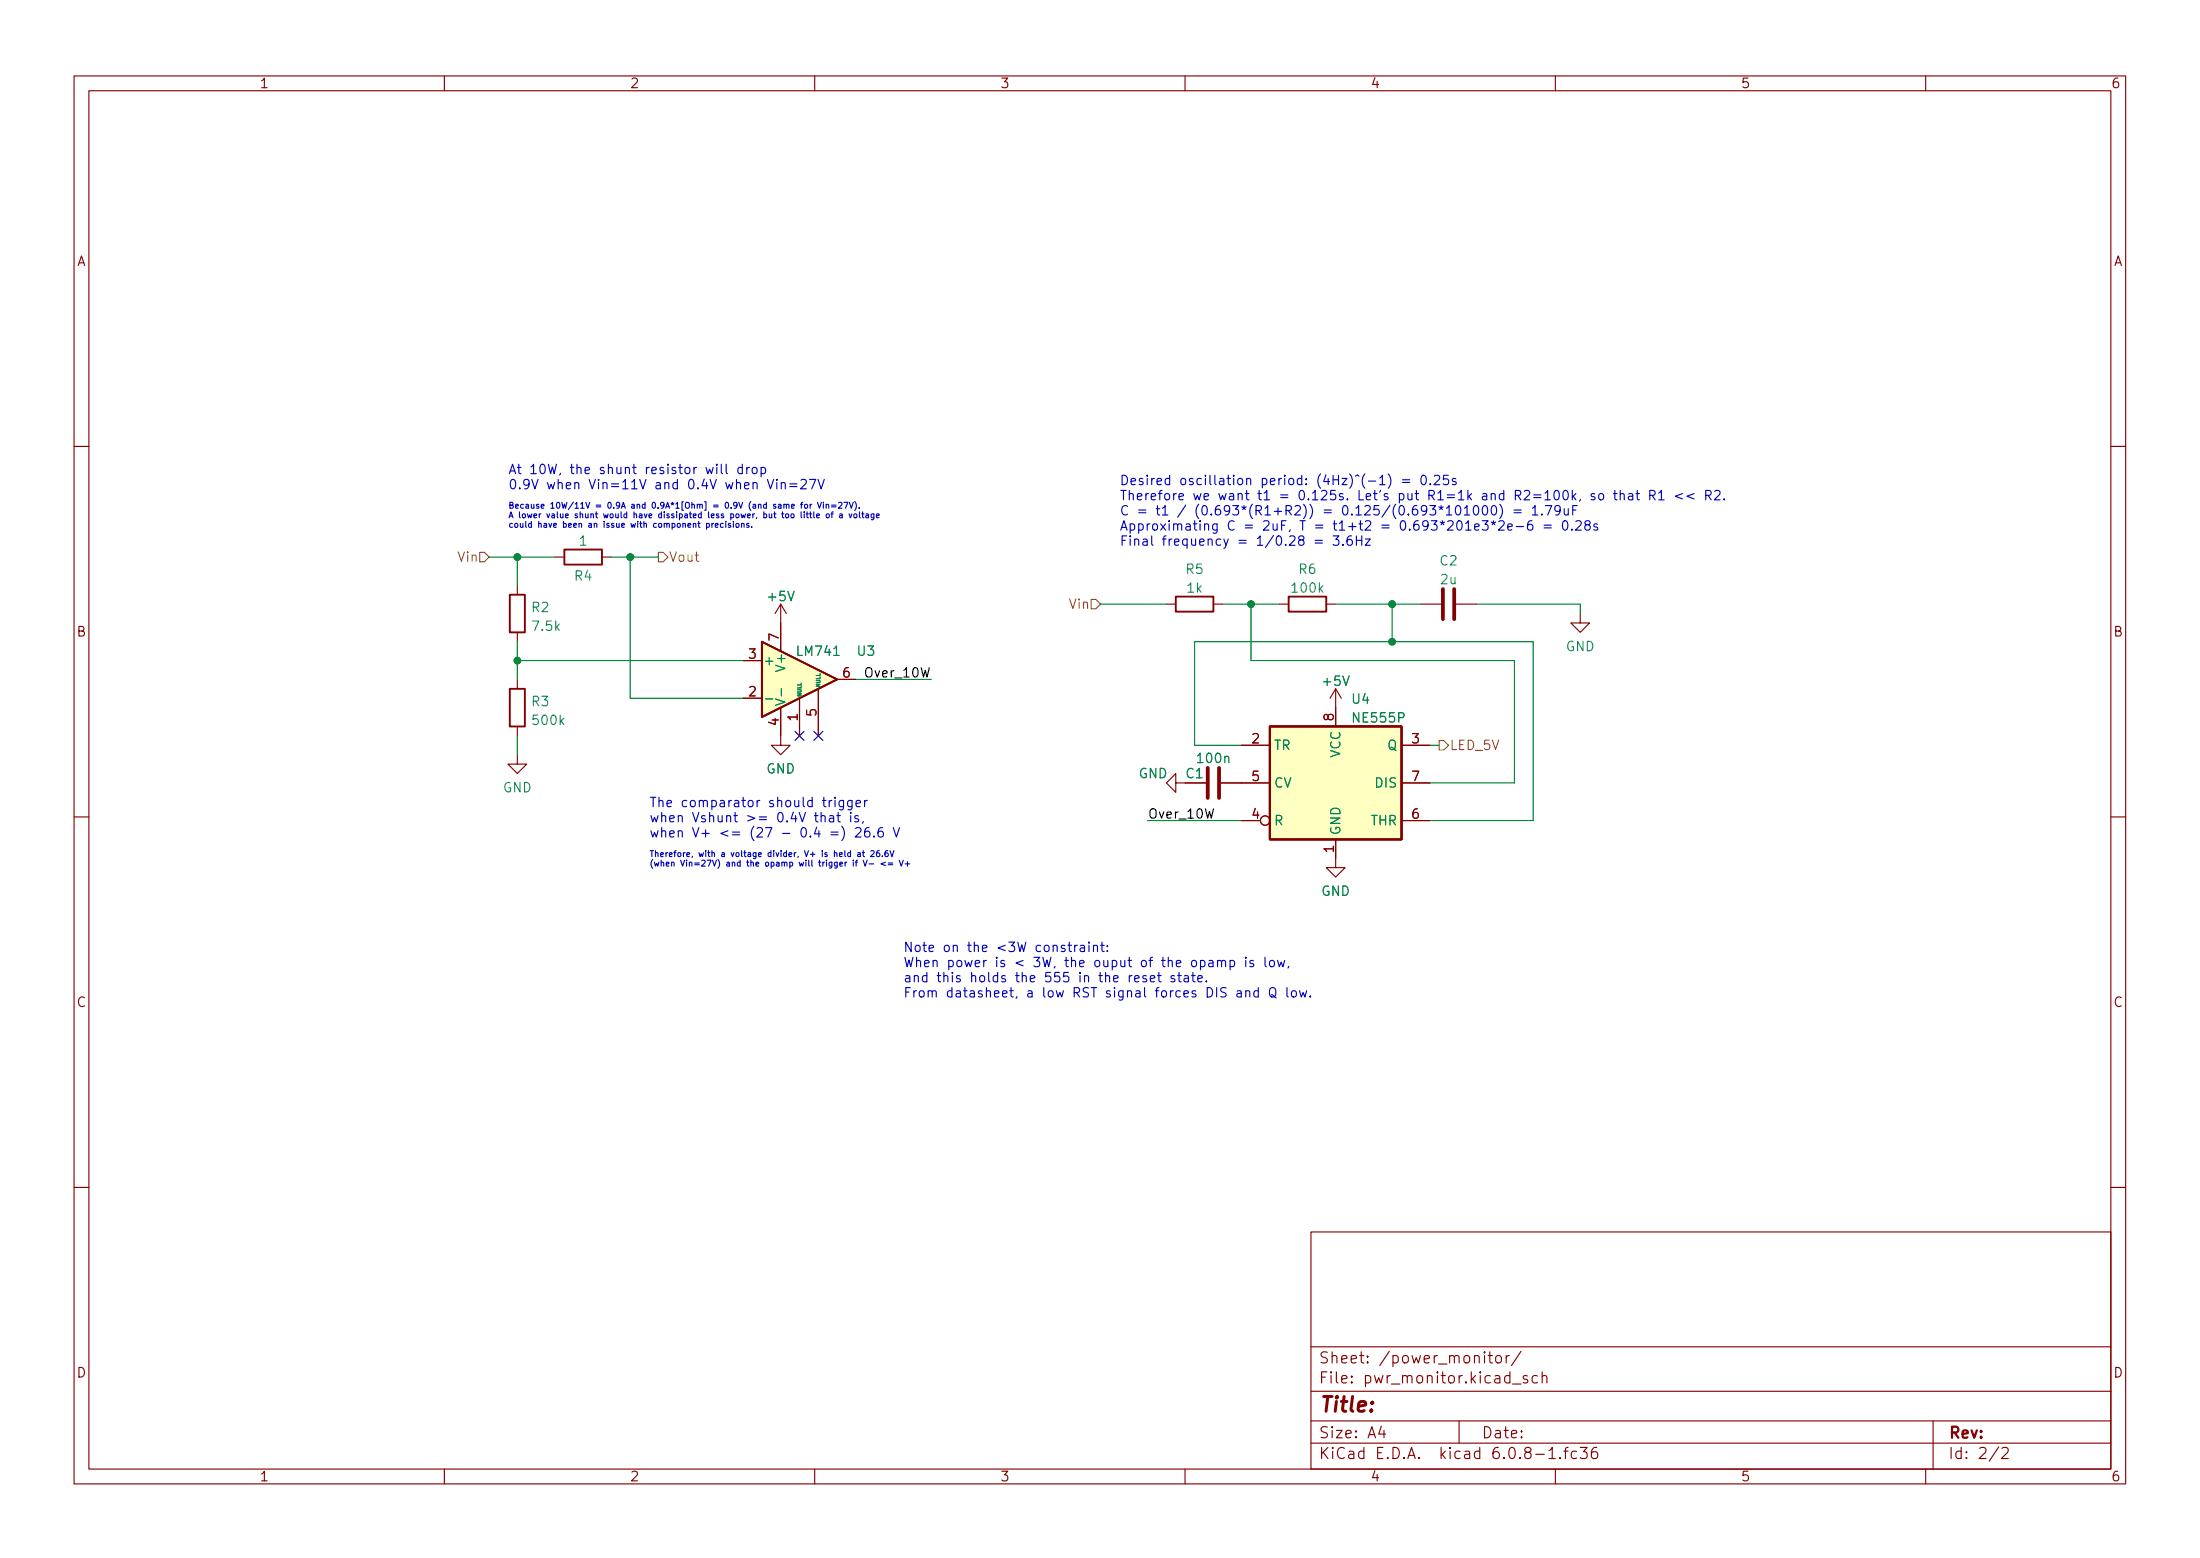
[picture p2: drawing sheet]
<svg xmlns="http://www.w3.org/2000/svg" width="297mm" height="210mm" viewBox="0 0 297 210" stroke-linecap="round" stroke-linejoin="round" font-family="sans-serif">
<g fill="none" stroke="#840000" stroke-width=".15">
<path d="M10 10.2h277v190.1h-277zM12 12.2h273v186.1h-273zM60 10.2v2M110 10.2v2M160 10.2v2M210 10.2v2M260 10.2v2M10 60.2h2M69.8 79v1.3M74.9 75.2h1.3M81.3 75.2h1.2M285 60.2h2"/>
<path d="M69.8 85.3v1.3M69.8 91.7v1.3M69.8 98v1.3M100.3 94.2h2.6M100.3 89.1h2.6M105.4 95.5v5.1h1.3l-1.3 1.2-1.3-1.2h1.3M105.4 81.5l-.8 1.3M105.4 81.5v6.4M105.4 81.5l.8 1.3M107.9 94.2v5.1M110.5 93v6.3M113 91.7h2.6"/>
<path d="M157.5 81.5h1.2M163.8 81.5h1.3M172.7 81.5h1.3M179.1 81.5h1.2M180.3 93l-.7 1.2M180.3 93v5M180.3 93l.8 1.2M191.8 81.5h2.8M196.6 81.5h2.8M213.4 82.8v1.3h1.2l-1.2 1.2-1.3-1.2h1.3M10 110.2h2M69.8 101.8v1.3h1.3l-1.3 1.3-1.2-1.3h1.2"/>
<path d="M158.7 105.7v-1.3l-1.2 1.3 1.2 1.2v-1.2h4.1M164.8 105.7h6.6M167.6 100.6h3.8M167.6 110.7h2.6M180.3 113.3v3.8h1.3l-1.3 1.3-1.2-1.3h1.2M189.2 100.6h3.8M189.2 110.7h3.8M189.2 105.7h3.8M285 110.2h2M10 160.2h2M177 166.3h108v32h-108zM285 160.2h2"/>
<path d="M60 198.3v2M110 198.3v2M160 198.3v2M177 194.8h108M177 191.8h108M177 187.8h108M177 181.8h108M186.5 192.5l-.4 1h1M186.9 193v1M197 191.8v3M200.4 182.4v.1v.1l.1-.1-.1-.1v.2M200.4 182.9v1"/>
<path d="M200.9 182.9h.6M201.1 182.4v1.3l.1 .2h.3M202 183.1a.41 .41 0 0 1 .4-.2 .41 .41 0 0 1 .3 .3v.4a.41 .41 0 0 1-.4 .3 .41 .41 0 0 1-.4-.3zM203.4 182.9v1M203.8 182.9l-.3 .1-.1 .2M204.2 186.8h1.2M205.4 182.4l-1.3 1.9M206.2 185.7l-.3-.1-.3 .2 .1 .3 .5 .1 .1 .1-.1 .3h-.1h-.5M207.6 185.7l-.5-.1-.2 .3v.4l.1 .3h.1h.5M208.2 185.8a.37 .37 0 0 1 .7 0v.8M208.2 185.1v1.5M209.1 195.8l.5-.5v1.5"/>
<path d="M209.1 196.8h.9M210 198.3v2M210.6 196.7l.1 .1h-.1v-.1v.1M211.1 195.8h.6M211.7 195.3l-.3 .1v.1v1.3M212.9 195.9l-.5-.1-.3 .3v.4l.2 .3h.1h.5M213.4 195.3h.9l-.5 .6a.41 .41 0 0 1 .5 .3v.3l-.2 .3h-.5l-.2-.1M215.6 195.3a.59 .59 0 0 0-.7 .7v.5l.1 .3h.4l.2-.1 .1-.5-.1-.2-.5-.1-.2 .3M260 198.3v2M261 191.8v6.5M269.9 195.3l-1.3 1.9M270.3 195.5l.2-.2 .5 .1a.41 .41 0 0 1 .1 .6l-.9 .8h1"/>
<circle cx="170.8" cy="110.7" r=".63"/>
</g>
<path d="M76.2 74.2h5.1v2h-5.1zM68.8 80.3h2.1v5h-2.1zM68.8 93h2.1v5h-2.1zM102.9 86.6l10.1 5.1-10.1 5.1zM158.7 80.5h5.1v2h-5.1zM171.4 98h17.8v15.3h-17.8zM174 80.5h5.1v2h-5.1z" fill="none" stroke="#840000" stroke-width=".25"/>
<g fill="#ffffc2" stroke="#ffffc2" stroke-width=".14">
<path d="M102.9 86.6l10.1 5.1-10.1 5.1z"/>
<path d="M171.4 98h17.8v15.3h-17.8z"/>
</g>
<path d="M103.4 94.3h.9M105.5 92.9v1" fill="none" stroke="#008484" stroke-width=".15"/>
<path d="M194.8 79.5v4.1M196.3 79.5v4.1M163.1 103.6v4.1M164.6 103.6v4.1" fill="none" stroke="#840000" stroke-width=".51"/>
<path d="M64.8 74.5h.6l.6 .7-.6 .6h-.6zM88.9 74.5h.6l.7 .7-.7 .6h-.6zM147.3 80.9h.7l.6 .6-.6 .7h-.7zM194.3 99.9h.6l.7 .7-.7 .6h-.6z" fill="none" stroke="#848400" stroke-width=".15"/>
<g fill="none" stroke="#0000c2" stroke-width=".15">
<path d="M95.4 70.7l.2-.1 .2 .2-.1 .3h-.3M95.4 70.6v.8M96.1 70.6v.6M96.4 70.6l-.3 .2M96.6 70.9l.4-.1-.1-.1-.2-.1-.1 .1v.4h.3M96.8 62.7v.1M96.8 63.1v.8M97.4 62.7v1l.2 .2M97.6 70.7l-.2-.1-.1 .2v.3h.3M98 70.6v.6M98 62.7v1l.2 .2M98.6 70.7l-.2-.1-.1 .1 .1 .2h.2v.2h-.3"/>
<path d="M99 70.6v.6M99.4 70.7l.1-.1 .2 .1v.4h-.3zM100.1 70.7h.3l.1 .5M100.1 70.6v.6M100.2 63.1h-.3l-.3 .2v.4l.1 .2h.5M100.2 62.7v1.2M100.8 63.1v.8M101.1 70.7l-.2-.1-.1 .1v.2h.3v.2h-.3M101.2 63.1h-.2l-.2 .2M101.5 71.1v.1M101.7 63.1h.3l.2 .2v.4l-.2 .2h-.3l-.1-.2v-.4zM102.8 63.1h.3l.3 .2v.4l-.2 .2h-.4"/>
<path d="M102.8 63.1v1.2M103.6 64.7l.4 1.3 .5-1.3M104.9 64.7v.1M104.9 65.1v.9M105.5 65.2l.2-.1 .3 .1v.8M105.5 65.1v.9M106.2 68.2l.1-.1h.2v.5M106.6 65.3h1M106.6 65.7h1M106.9 68.3l.3-.1v-.1h-.2l-.1 .1v.4h.3M108.1 68.1h.3M108.1 64.8l.2-.1h.3l.2 .1 .1 .3-.1 .1-.7 .8h.8"/>
<path d="M108.2 69.1v.7l.1 .1M108.4 67.8l-.2 .1v.7M108.6 69.1v.1M108.6 69.3v.6M108.7 68.1h.2l.1 .1v.2l-.1 .2-.3-.2zM108.8 69.3h.4M109 69.1v.7l.2 .1M109.3 64.7h.8l-.5 1.3M109.3 69.3h.3M109.4 68.1v.5M109.4 69.1v.7l.2 .1M109.6 68.1l-.2 .1"/>
<path d="M109.9 69.1v.7l.1 .1M110.3 69.6l.3-.1v-.1l-.2-.1-.1 .2v.3h.3M110.4 67.8l.2 .8 .3-.8M110.4 64.7l.5 1.3 .4-1.3M111.2 67.8v.1M111.2 68.1v.5M111.6 68.1h.3v.5M111.6 68.1v.5M111.6 69.4l.1-.1 .2 .1v.4h-.3zM112.2 69.3h.3M112.3 68.2h.6M112.3 68.4h.6"/>
<path d="M112.5 69.1l-.2 .1v.7M113.2 67.9l.3-.1 .2 .2-.5 .6h.5M113.4 69.4h.3v.5M113.7 69.5l-.4 .2 .2 .2 .2-.1M114 67.8h.5l-.4 .8M114.6 69.3l.2 .6 .2-.6M114.7 67.8l.2 .8 .3-.8M115.3 69.4l.1-.1 .3 .1-.1 .4h-.3zM115.4 67.7a.92 .92 0 0 1 0 1.2M116 68.5v.1M116 69.1v.7l.2 .1M116.4 69.3h.3"/>
<path d="M116.5 69.1v.7l.2 .1M116.9 69.4h.3l.1 .5M117.3 69.5l-.4 .2 .1 .2 .3-.1M118 69.3v.7l-.2 .1h-.2M118 69.4l-.2-.1-.2 .2 .1 .3h.3M118.3 69.6l.4-.1v-.1l-.3-.1-.1 .2 .1 .3h.3M177.6 72.9h.9M177.6 73.3h.9M180 72.3h.8l-.4 .5 .3 .1v.6l-.2 .1h-.3l-.2-.1M181.3 73.5v.1M182.5 72.3a.5 .5 0 0 0-.6 .6v.4l.1 .2 .4 .1 .1-.1 .1-.5-.1-.1-.4-.1-.2 .2M183.1 72.9h.8"/>
<path d="M183.1 72.3v1.3M183.9 72.3v1.3M184.3 72.7h.7l-.7 .9h.7M186.3 65.4h.7M187.4 64a1.46 1.46 0 0 1 0 1.9M189.4 64.7h.9M189.4 65.1h.9M192 64.2l.3-.1a.79 .79 0 0 1 0 1.3h-.2a.84 .84 0 0 1-.1-1.2zM193.1 65.3v.1M193.7 64.3l.1-.2h.3l.2 .2 .1 .2-.1 .2-.7 .7h.8M195.5 64.1h-.6v.6l.2-.1 .4 .1 .1 .2-.1 .4-.1 .1h-.3l-.2-.1M196.6 64.6h-.3l-.2 .1v.2l.5 .1v.3h-.5"/>
<path d="M197.7 68.6l.4-.4v1.3M197.7 69.5h.7M199 68.3l.3-.1a.79 .79 0 0 1 0 1.3l-.2-.1-.1-.1-.1-.6zM200.1 70.3h.8l-.4 .5 .4 .1v.5l-.2 .1h-.4l-.2-.1M200.3 68.3l.3-.1a.79 .79 0 0 1 0 1.3h-.2a.84 .84 0 0 1-.1-1.2zM201.3 70.5l.3 .1 .3-.1M201.5 70.8l.1-.2 .2 .2M201.5 68.3l.3-.1a.79 .79 0 0 1 0 1.3h-.2a.84 .84 0 0 1-.1-1.2zM201.6 70.3v.3M202.4 70.4l.2-.1h.3l.1 .1 .1 .2-.1 .2-.7 .7h.8M202.5 68a1.46 1.46 0 0 1 0 2M203.6 71.1l.6-.1-.1-.2-.3-.1-.2 .2v.6h.5"/>
<path d="M204.4 68.8h1M204.4 69.2h1M204.7 71.1h1M206.8 70.3a.5 .5 0 0 0-.6 .5v.5l.2 .2h.3l.2-.1 .1-.4-.2-.2h-.3l-.3 .2M206.9 68.6l.4-.4v1.3M206.9 69.5h.7M208.2 69.4v.1M208.5 70.9h.9M208.5 71.2h.9M208.7 68.2h.8l-.5 1.3M210.7 68.8l-.3 .2h-.2l-.3-.2v-.3l.1-.2 .4-.1 .2 .1a.84 .84 0 0 1-.3 1.2h-.3M211.1 70.4l.3-.1a.79 .79 0 0 1 0 1.2h-.3l-.1-.2v-.5z"/>
<path d="M211.2 68.7l.1 .7 .3 .1 .1-.1M211.7 68.7v.8M212.2 71.4v.1M212.3 68.8h.5M212.8 70.4l.2-.1h.3l.1 .1 .1 .2-.1 .2-.7 .7h.8M213 68.2h-.7v1.3M214.2 70.8l-.2-.2v-.2l.2-.1h.4l.1 .2-.1 .2-.5 .2-.1 .2v.2l.2 .2h.3l.2-.2-.1-.4-.1-.1M215.3 66.7l-.3-.1-.2 .2 .1 .2 .4 .1v.3h-.5M215.7 70.8l-.3-.1-.2 .2 .1 .2 .4 .1v.3h-.5M216 66.7l.3-.1 .2 .2v.4l-.2 .3-.3-.1-.1-.2v-.4zM217.9 66.6h.4M218 66.2v1.1l.1 .1 .2 .1"/>
<path d="M218.8 66.7l.1-.1 .3 .1 .1 .8M218.8 66.2v1.3M219.9 66.7h.5l.1 .8M220.5 66.9l-.5 .1a.25 .25 0 0 0-.2 .2 .25 .25 0 0 0 .2 .3l.5-.1M220.9 66.6h.5M221.1 66.2v1.1v.1l.3 .1M222.7 66.8h.7l.1-.2-.1-.3-.2-.1h-.5v1.3M223.1 66.8l.4 .7M224 66.5l.3-.3v1.3M224 67.5h.7M227.2 66.6l-1 .4 1 .3M228.7 66.6l-.9 .4 .9 .3"/>
<path d="M230.3 66.8h.6l.1-.2v-.3l-.2-.1h-.5v1.3M230.6 66.8l.4 .7M231.5 66.3l.2-.1h.3l.2 .1v.2v.2l-.7 .8h.7M232.8 67.3v.2M110.9 110.2l.2-.1h.3v.8M110.9 109.6v1.3M112 108v.9M112 110.1h.5l.1 .8M112.2 112.3h1M112.2 112.7h1M112.3 108l-.2 .1-.1 .2M112.6 110.4h-.5a.25 .25 0 0 0-.2 .3 .25 .25 0 0 0 .2 .2h.5"/>
<path d="M112.7 107.6v.1M112.7 108v.9M113 110.1h.5M113.2 109.6v1.1v.2h.3M113.7 111.5a1.46 1.46 0 0 1 0 1.9M113.9 108v1l-.2 .3-.4-.1M113.9 108.1l-.4-.1-.2 .3v.3l.1 .2h.5M114.1 114.8v.7l.1 .1M114.8 115.1h-.2l-.2 .1 .1 .4h.3M114.8 114.8v.8M114.9 109.6v.2M114.9 110.1v.8"/>
<path d="M115 108v1l-.2 .3-.3-.1M115 108.1l-.3-.1-.3 .3v.3l.2 .2h.4M115.2 116.1v.1M115.2 116.4v.5M115.5 116.4h.3M115.5 111.8l.2-.1h.3l.2 .1 .1 .3-.1 .1-.7 .8h.8M115.6 108.4l.6-.1-.1-.2-.3-.1-.2 .2v.6h.5M115.8 116.1l-.2 .1v.7M115.8 115.1h.3l.1 .5M115.9 110.1h-.3l-.2 .1 .1 .2 .4 .1v.4h-.5M116.2 115.3l-.4 .1 .1 .2h.3M116.4 115.1h.3"/>
<path d="M116.5 114.8v.7l.2 .1M116.5 116.1l.3 .8 .3-.8M116.6 110.9l-.2 .2M116.7 108v.9M117.1 108l-.2 .1-.2 .2M117.3 111.7a.5 .5 0 0 0-.6 .5v.5l.2 .2 .3 .1 .2-.2 .1-.4-.2-.2h-.3l-.3 .2M117.3 116.6h.7M117.6 114.9l.3-.1 .1 .2-.5 .6h.5M118 112.8v.2M118.7 114.8h-.2l-.1 .2-.1 .4 .2 .2 .3-.1-.1-.4h-.2l-.2 .2M119.1 115.5v.1M119.2 111.7a.5 .5 0 0 0-.7 .5v.5l.2 .2 .3 .1 .2-.2 .1-.4-.1-.2h-.4l-.3 .2"/>
<path d="M119.6 116.4l-.7 .2 .7 .2M119.9 114.8h-.3l-.1 .2v.4l.1 .2 .3-.1v-.4h-.3l-.1 .2M119.9 116.5h.6M119.9 116.7h.6M120.2 114.8l.2 .8 .3-.8M120.6 111.7l.4 1.3 .5-1.3M121.4 116.1l.3 .8 .3-.8M122.2 116.6h.6M122.5 116.3v.6M144.2 127.6h.5M144.4 127.1v1.1v.2h.3M145.1 127.6v.8"/>
<path d="M145.5 127.6h-.3l-.1 .2M145.9 127.6h.5v.8M146.4 127.9h-.4a.25 .25 0 0 0-.2 .3 .25 .25 0 0 0 .2 .2h.4M147 127.1v.2M147 127.6v.8M147.6 127.7l.2-.1h.3l.1 .8M147.6 127.6v.8M148.6 127.6h.5M148.8 127.1v1.1v.2h.3M149.5 128.3v.1M149.5 127.6v.1M153.2 132.1l.6-.1-.1-.3h-.3l-.2 .1 .1 .6h.4"/>
<path d="M154.8 131.7h-.3l-.2 .1 .1 .2 .4 .1v.3h-.5M155.3 132.1l.6-.1v-.3h-.4l-.2 .1 .1 .6h.5M156.3 131.7h.5M156.5 131.2v1.1v.1l.3 .1M158.6 131.7h-.3l-.2 .1 .1 .2 .4 .1v.3h-.5M159 131.7h.5M159.2 131.2v1.1v.1l.3 .1M159.9 131.7h.5l.1 .8M160.5 132h-.5a.25 .25 0 0 0-.2 .3 .25 .25 0 0 0 .2 .2l.5-.1M160.9 131.7h.5M161.1 131.2v1.1v.1l.3 .1M161.7 132.1l.6-.1v-.3h-.4l-.2 .1 .1 .6h.5"/>
<path d="M162.9 132.4v.1M163.2 129.7h.5l.1 .8M163.8 129.9l-.4 .1a.25 .25 0 0 0-.2 .2 .25 .25 0 0 0 .2 .3l.4-.1M164.4 129.7l.2-.1 .3 .1v.8M164.4 129.6v.9M164.9 129.8l.2-.2 .3 .1 .1 .8M166.1 129.7l.3-.1 .3 .3v.3l-.1 .2h-.5M166.1 129.6v1.3M167.1 133.8h.4l.1 .7M167.6 134l-.4 .1a.25 .25 0 0 0-.2 .2 .25 .25 0 0 0 .2 .2h.4M168.2 129.2v.1M168.2 133.8l.2-.1 .3 .1v.7"/>
<path d="M168.2 129.6v.9M168.2 133.7v.8M169.2 129.7l-.3-.1-.2 .2 .1 .2 .4 .1v.3h-.5M169.9 133.8l-.4-.1-.2 .2v.4l.1 .2h.5M169.9 133.3v1.2M170.8 129.2v1.1l.2 .2M171.5 129.7l.3-.1 .3 .3v.3l-.3 .3-.3-.1-.1-.2v-.3zM171.6 133.3a.42 .42 0 0 1 .4 0 .42 .42 0 0 1 .3 .4v.4a.42 .42 0 0 1-.5 .5 .42 .42 0 0 1-.4-.5v-.4zM171.6 134.2l.3 .1 .4 .4M172.5 129.6l.2 .9 .3-.6 .2 .6 .3-.9M173.8 133.3v1.1l.1 .1M174 130.4l-.1 .2"/>
<path d="M174.4 133.8l.2-.1 .4 .1v.5l-.1 .2h-.3l-.2-.1zM175.5 133.7l.2 .8 .2-.6 .3 .6 .2-.8M176.9 134.4v.1"/>
</g>
<g fill="none" stroke="#008400" stroke-width=".15">
<path d="M66 75.2h8.9M69.8 75.2v3.8M82.5 75.2h6.4M85.1 75.2v19h15.2M69.8 89.1h30.5M69.8 86.6v5.1M69.8 99.3v2.5M115.6 91.7h10.1M148.6 81.5h8.9M165.1 81.5h7.6M168.9 81.5v7.6h35.6v16.6h-11.5M180.3 81.5h11.5"/>
<path d="M188 81.5v5.1M199.4 81.5h14v1.3M154.9 110.7h12.7M167.6 100.6h-6.3v-14h45.7v24.1h-14M193 100.6h1.3"/>
</g>
<path d="M107.3 98.7l1.3 1.2M108.6 98.7l-1.3 1.2M109.9 98.7l1.2 1.2M111.1 98.7l-1.2 1.2" fill="none" stroke="#000084" stroke-width=".15"/>
<g fill="#008400" stroke="#008400" stroke-width=".15">
<circle cx="69.8" cy="75.2" r=".46"/>
<circle cx="168.9" cy="81.5" r=".46"/>
<circle cx="85.1" cy="75.2" r=".46"/>
<circle cx="69.8" cy="89.1" r=".46"/>
<circle cx="188" cy="86.6" r=".46"/>
<circle cx="188" cy="81.5" r=".46"/>
</g>
<text font-size="2.8" fill="#840000" x="178" y="190.6">Title:</text>
<g font-size="2.1" fill="#840000">
<text x="178" y="184">Sheet: /power_monitor/</text>
<text x="178" y="186.7">File: pwr_monitor.kicad_sch</text>
<text x="178" y="196.9">KiCad E.D.A. kicad 6.0.8-1.fc36</text>
<text x="178" y="194.1">Size: A4</text>
<text x="200" y="194.1">Date:</text>
<text x="263" y="194.1">Rev:</text>
<text x="263" y="196.9">Id: 2/2</text>
</g>
<g font-size="1.8" fill="#840000">
<text x="35" y="11.9">1</text>
<text x="85" y="11.9">2</text>
<text x="135" y="11.9">3</text>
<text x="185" y="11.9">4</text>
<text x="235" y="11.9">5</text>
<text x="285" y="11.9">6</text>
<text x="10.3" y="35.9">A</text>
<text x="285.3" y="35.9">A</text>
<text x="10.3" y="85.9">B</text>
<text x="101.1" y="88.9">3</text>
<text x="105.2" y="86.5" transform="rotate(-90 105.2 86.5)">7</text>
<text x="285.3" y="85.9">B</text>
<text x="101.1" y="94">2</text>
<text x="113.8" y="91.4">6</text>
<text x="105.2" y="97.9" transform="rotate(-90 105.2 97.9)">4</text>
<text x="107.7" y="97.3" transform="rotate(-90 107.7 97.3)">1</text>
<text x="110.2" y="96.6" transform="rotate(-90 110.2 96.6)">5</text>
<text x="169.1" y="100.3">2</text>
<text x="180.1" y="97.3" transform="rotate(-90 180.1 97.3)">8</text>
<text x="190.6" y="100.3">3</text>
<text x="169.1" y="105.4">5</text>
<text x="190.6" y="105.4">7</text>
<text x="169.1" y="110.5">4</text>
<text x="190.6" y="110.5">6</text>
<text x="180.1" y="115" transform="rotate(-90 180.1 115)">1</text>
<text x="10.3" y="135.9">C</text>
<text x="285.3" y="135.9">C</text>
<text x="10.3" y="185.9">D</text>
<text x="285.3" y="185.9">D</text>
<text x="35" y="199.9">1</text>
<text x="85" y="199.9">2</text>
<text x="135" y="199.9">3</text>
<text x="185" y="199.9">4</text>
<text x="235" y="199.9">5</text>
<text x="285" y="199.9">6</text>
</g>
<g font-size="1.8" fill="#0000c2">
<text x="68.6" y="64">At 10W, the shunt resistor will drop</text>
<text x="151.1" y="65.5">Desired oscillation period: (4Hz)^(-1) = 0.25s</text>
<text x="68.6" y="66">0.9V when Vin=11V and 0.4V when Vin=27V</text>
<text x="151.1" y="67.5">Therefore we want t1 = 0.125s. Let's put R1=1k and R2=100k, so that R1 &lt;&lt; R2.</text>
<text x="151.1" y="69.6">C = t1 / (0.693*(R1+R2)) = 0.125/(0.693*101000) = 1.79uF</text>
<text x="151.1" y="71.6">Approximating C = 2uF, T = t1+t2 = 0.693*201e3*2e-6 = 0.28s</text>
<text x="151.1" y="73.6">Final frequency = 1/0.28 = 3.6Hz</text>
<text x="87.6" y="108.9">The comparator should trigger</text>
<text x="87.6" y="111">when Vshunt &gt;= 0.4V that is,</text>
<text x="87.6" y="113">when V+ &lt;= (27 - 0.4 =) 26.6 V</text>
<text x="121.9" y="128.5">Note on the &lt;3W constraint:</text>
<text x="121.9" y="130.5">When power is &lt; 3W, the ouput of the opamp is low,</text>
<text x="121.9" y="132.6">and this holds the 555 in the reset state.</text>
<text x="121.9" y="134.6">From datasheet, a low RST signal forces DIS and Q low.</text>
</g>
<g font-size="1.8" fill="#848400">
<text x="61.9" y="75.8">Vin</text>
<text x="90.3" y="75.8">Vout</text>
<text x="144.5" y="82.2">Vin</text>
<text x="195.7" y="101.2">LED_5V</text>
</g>
<g font-size="1.8" fill="#008484">
<text x="78.2" y="73.6">1</text>
<text x="160.2" y="77.4">R5</text>
<text x="175.4" y="77.4">R6</text>
<text x="194.4" y="76.3">C2</text>
<text x="71.8" y="82.6">R2</text>
<text x="77.6" y="78.4">R4</text>
<text x="103.8" y="81.1">+5V</text>
<text x="160.3" y="80">1k</text>
<text x="174.6" y="80">100k</text>
<text x="194.5" y="78.8">2u</text>
<text x="72" y="85.1">7.5k</text>
<text x="103" y="89.8">+</text>
<text x="107.7" y="88.5">LM741</text>
<text x="115.8" y="88.5">U3</text>
<text x="211.4" y="87.9">GND</text>
<text x="71.8" y="95.3">R3</text>
<text x="106" y="95.4" transform="rotate(-90 106 95.4)">V-</text>
<text x="106" y="90.2" transform="rotate(-90 106 90.2)">V+</text>
<text x="178.7" y="92.6">+5V</text>
<text x="182.6" y="95">U4</text>
<text x="72.1" y="97.8">500k</text>
<text x="172" y="101.2">TR</text>
<text x="182.8" y="97.5">NE555P</text>
<text x="187.3" y="101.2">Q</text>
<text x="67.9" y="106.9">GND</text>
<text x="103.4" y="104.4">GND</text>
<text x="153.7" y="105">GND</text>
<text x="160.2" y="105">C1</text>
<text x="161.8" y="103">100n</text>
<text x="172" y="106.3">CV</text>
<text x="181" y="102.3" transform="rotate(-90 181 102.3)">VCC</text>
<text x="185.8" y="106.3">DIS</text>
<text x="172" y="111.4">R</text>
<text x="181" y="112.8" transform="rotate(-90 181 112.8)">GND</text>
<text x="185.1" y="111.4">THR</text>
<text x="178.4" y="120.9">GND</text>
</g>
<g font-size="1.8">
<text x="117.1" y="91.4">Over_10W</text>
<text x="154.9" y="110.5">Over_10W</text>
</g>
<g font-size="1.1" fill="#0000c2">
<text x="68.6" y="68.6">Because 10W/11V = 0.9A and 0.9A*1[Ohm] = 0.9V (and same for Vin=27V).</text>
<text x="68.6" y="69.9">A lower value shunt would have dissipated less power, but too little of a voltage</text>
<text x="68.6" y="71.2">could have been an issue with component precisions.</text>
<text x="87.6" y="115.6">Therefore, with a voltage divider, V+ is held at 26.6V</text>
<text x="87.6" y="116.9">(when Vin=27V) and the opamp will trigger if V- &lt;= V+</text>
</g>
<g font-size=".7" fill="#008484">
<text x="108.2" y="94.1" transform="rotate(-90 108.2 94.1)">NULL</text>
<text x="110.7" y="92.8" transform="rotate(-90 110.7 92.8)">NULL</text>
</g>
</svg>
